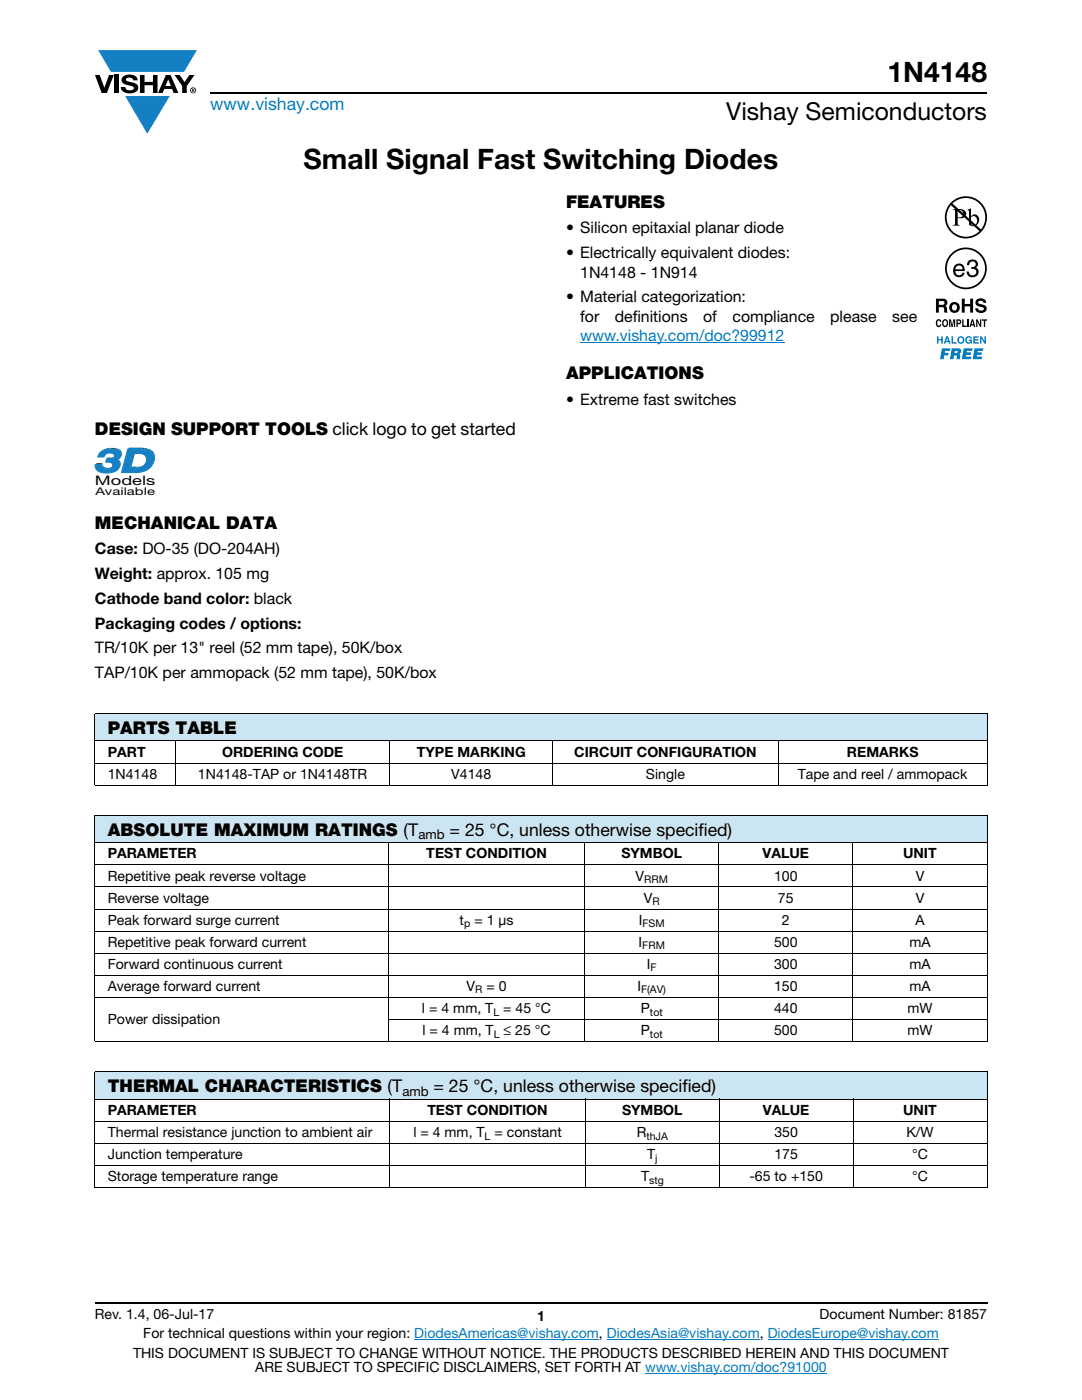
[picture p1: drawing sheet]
<svg xmlns="http://www.w3.org/2000/svg" width="216mm" height="279mm" viewBox="0 0 216 279" stroke-linecap="round" stroke-linejoin="round" font-family="sans-serif">
<g fill="#147fc3">
<path d="M19.6 10h19.7l-2.6 4.3h-1.1h-13.5z"/>
<path d="M25 19.2h8.9l-4.5 7.5z"/>
</g>
<g fill="#000">
<path d="M18.9 15h1l.9 2.5 1-2.5h.9l-1.4 3.6h-1zM22.9 15h.9v3.6h-.9zM24.6 15.3a2.1 2.1 0 0 1 2.8 .3l.1 .4h-.9a.79 .79 0 0 0-.7-.5 .79 .79 0 0 0-.8 .4l.3 .3 1 .2a1.08 1.08 0 0 1 1.2 1 1.08 1.08 0 0 1-1.1 1.2 1.73 1.73 0 0 1-2.4-1.2h.9a.96 .96 0 0 0 .8 .6 .96 .96 0 0 0 .9-.4 1.31 1.31 0 0 0-1.2-.6 1.03 1.03 0 0 1-1.1-.6 1.03 1.03 0 0 1 .2-1.1zM27.9 15h.9v1.3h1.7v-1.3h.9v3.6h-.9v-1.6h-1.7v1.6h-.9zM34.8 15h1.1l.9 1.4 1-1.4h1l-1.5 2.2v1.4h-.9v-1.4z"/>
<path d="M33.6 15.9l.5 1.3h-1.1zM33.1 15l-1.6 3.6h1l.3-.8h1.5l.3 .8h1l-1.6-3.6z"/>
<path d="M38.4 17.8h.2v.2h-.2zM38.3 17.7v.7h.1v-.3l.4 .3-.2-.3 .2-.2-.1-.2z"/>
<path d="M38.1 18a.46 .46 0 0 1 .9 0 .46 .46 0 0 1-.9 0zM37.9 18a.6 .6 0 0 0 1.2 0 .6 .6 0 0 0-1.2 0z"/>
</g>
<path d="M42 18.6h155M18.9 260h178.1" fill="none" stroke="#000" stroke-width=".36"/>
<path d="M115.8 68.3h40.7M82.7 267.3h36.8M121.1 267.3h30.5M128.7 274h36.3M153.2 267.3h34.1" fill="none" stroke="#007ec4" stroke-width=".2"/>
<path d="M18.9 39.8l84.1 40.8z" fill="#fff"/>
<path d="M18.9 89.3h12.1v10h-12.1z" fill="#fff"/>
<path d="M19.3 92.4h1.2l-.3 .3h-1.2z" fill="#0d567f"/>
<path d="M20.5 92.4l-.3 .4z" fill="#09537d"/>
<path d="M20.5 92.5l-.3 .4z" fill="#0d5781"/>
<path d="M20.5 92.6l-.3 .3z" fill="#105a84"/>
<path d="M20.5 92.6l-.3 .4z" fill="#115c88"/>
<path d="M20.5 92.7l-.3 .4z" fill="#145f8c"/>
<path d="M20.5 92.8l-.2 .3z" fill="#146190"/>
<path d="M20.6 92.8l-.3 .4z" fill="#156494"/>
<path d="M20.6 92.9l.2 .2-.3 .3-.2-.2z" fill="#176797"/>
<path d="M20.8 93.1l.1 .1-.3 .3-.1-.1z" fill="#156494"/>
<path d="M20.9 93.2h.1l-.4 .3z" fill="#146190"/>
<path d="M21 93.2l.1 .1-.4 .2z" fill="#145f8c"/>
<path d="M21.1 93.3h.1l-.4 .3z" fill="#115c88"/>
<path d="M21.2 93.3h.1l-.4 .3z" fill="#105a84"/>
<path d="M21.3 93.3h.2l-.5 .3z" fill="#0d5781"/>
<path d="M21.5 93.3h.2l-.4 .3h-.1z" fill="#09537d"/>
<path d="M21.7 93.3h.1l-.5 .3z" fill="#0e5078"/>
<path d="M21.8 93.3h.2l-.5 .3z" fill="#0e4e73"/>
<path d="M22 93.3l.2-.1-.5 .4z" fill="#0a496f"/>
<path d="M22.2 93.2h.1l-.4 .4z" fill="#09486a"/>
<path d="M22.3 93.2l.3-.2-.6 .5z" fill="#034466"/>
<path d="M21.6 91.3h.4l-.4 .3h-.3z" fill="#0d567f"/>
<path d="M21.3 90.4l-.4 .5z" fill="#034466"/>
<path d="M21.2 90.6l-.4 .4z" fill="#09486a"/>
<path d="M21.1 90.7l-.3 .4z" fill="#0a496f"/>
<path d="M21.1 90.8l-.3 .4z" fill="#0e4e73"/>
<path d="M22 91.3h.1l-.5 .3z" fill="#09537d"/>
<path d="M22.1 91.3h.2l-.3 .3h-.2z" fill="#0e5078"/>
<path d="M22.3 91.3l.2-.1-.5 .4z" fill="#0e4e73"/>
<path d="M22.5 91.2h.2l-.5 .3z" fill="#0a496f"/>
<path d="M22.7 91.2l.1-.1-.4 .4z" fill="#09486a"/>
<path d="M22.8 91.1l.2-.1-.5 .4z" fill="#034466"/>
<path d="M23.2 91.6h.2l-.3 .3h-.2z" fill="#115c88"/>
<path d="M23.4 91.6l.1 .1-.3 .3-.1-.1z" fill="#145f8c"/>
<path d="M23.5 91.7h.2l-.3 .4-.2-.1z" fill="#146190"/>
<path d="M23.7 91.7l.1 .1-.3 .3h-.1z" fill="#156494"/>
<path d="M23.8 91.8l.2 .3-.3 .3-.2-.3z" fill="#176797"/>
<path d="M24 92.1l.1 .1-.3 .3-.1-.1z" fill="#156494"/>
<path d="M24.1 92.2l-.3 .4z" fill="#146190"/>
<path d="M24.1 92.3l-.3 .4z" fill="#145f8c"/>
<path d="M24.1 92.4l-.3 .4z" fill="#115c88"/>
<path d="M24.2 92.5l-.3 .4z" fill="#105a84"/>
<path d="M24.2 92.5l-.3 .5z" fill="#0d5781"/>
<path d="M24.2 92.7l-.4 .4z" fill="#09537d"/>
<path d="M24.1 92.8l-.3 .4z" fill="#0e5078"/>
<path d="M24.1 92.9l-.3 .4z" fill="#0e4e73"/>
<path d="M24.1 93l-.4 .4z" fill="#0a496f"/>
<path d="M24.1 93.1l-.4 .4z" fill="#09486a"/>
<g fill="#034466">
<path d="M24 93.2l-.5 .5z"/>
<path d="M20.3 90l.5-.4-.8 .7z"/>
</g>
<path d="M20.8 89.6l.3-.1-.6 .4z" fill="#09486a"/>
<path d="M21.1 89.5l.3-.1-.6 .4z" fill="#0a496f"/>
<path d="M21.4 89.4h.4l-.3 .3h-.4z" fill="#0e4e73"/>
<path d="M21.8 89.4l.3-.1-.3 .4h-.3z" fill="#0e5078"/>
<path d="M22.1 89.3h.2l-.5 .4z" fill="#09537d"/>
<path d="M19.9 90.3a3.2 3.2 0 0 1 4.1 .1 1.07 1.07 0 0 1-1.1 1.5 1.09 1.09 0 0 1 1 1 1.09 1.09 0 0 1-.8 1.1 4.2 4.2 0 0 1-3.6 0l-.5-.8v-.5h1.2a1 1 0 0 0 1.5 .9 .7 .7 0 0 0 .8-.7 .7 .7 0 0 0-.9-.7h-.5l.2-.6h.4a.81 .81 0 0 0 1.1-.9 1.28 1.28 0 0 0-2 .5h-1.3z" fill="#177fc3"/>
<path d="M19.9 90.3a3.2 3.2 0 0 1 4.1 .1 1.07 1.07 0 0 1-1.1 1.5 1.09 1.09 0 0 1 1 1 1.09 1.09 0 0 1-.8 1.1 4.2 4.2 0 0 1-3.6 0l-.5-.8v-.5h1.2a1 1 0 0 0 1.5 .9 .7 .7 0 0 0 .8-.7 .7 .7 0 0 0-.9-.7h-.5l.2-.6h.4a.81 .81 0 0 0 1.1-.9 1.28 1.28 0 0 0-2 .5h-1.3z" fill="none" stroke="#177fc3" stroke-width=".2"/>
<path d="M22.3 89.3h.2l-.3 .4-.2-.1z" fill="#09537d"/>
<path d="M22.5 89.3l.4 .1-.3 .3h-.4z" fill="#0d5781"/>
<path d="M22.9 89.4h.3l-.3 .3h-.3z" fill="#105a84"/>
<path d="M23.2 89.4l.2 .1-.3 .3-.2-.1z" fill="#115c88"/>
<path d="M23.4 89.5l.2 .1-.3 .3-.2-.1z" fill="#145f8c"/>
<path d="M23.6 89.6l.2 .1-.3 .3-.2-.1z" fill="#146190"/>
<path d="M23.8 89.7l.2 .1-.3 .3-.2-.1z" fill="#156494"/>
<path d="M24 89.8l.3 .3-.3 .3-.3-.3z" fill="#176797"/>
<path d="M24.3 90.1v.1l-.3 .3v-.1z" fill="#156494"/>
<path d="M24.3 90.2l-.2 .4z" fill="#146190"/>
<path d="M24.4 90.3l-.3 .4z" fill="#145f8c"/>
<path d="M24.4 90.4l-.3 .4z" fill="#115c88"/>
<path d="M24.4 90.5l-.3 .4z" fill="#105a84"/>
<path d="M24.4 90.5l-.3 .4z" fill="#0d5781"/>
<path d="M24.4 90.6l-.3 .4z" fill="#09537d"/>
<path d="M24.4 90.7l-.3 .4z" fill="#0e5078"/>
<path d="M24.4 90.7l-.3 .4z" fill="#0e4e73"/>
<path d="M24.4 90.8l-.4 .4z" fill="#0a496f"/>
<path d="M24.3 90.9l-.3 .4z" fill="#09486a"/>
<path d="M24.3 91l-.5 .5z" fill="#034466"/>
<path d="M26.2 93.1h1.1l-.3 .4h-1.1z" fill="#0d567f"/>
<path d="M27.3 93.1h.1l-.4 .4z" fill="#09537d"/>
<path d="M27.4 93.1h.3l-.3 .3h-.3z" fill="#0e5078"/>
<path d="M27.7 93.1h.3l-.3 .3h-.3z" fill="#0e4e73"/>
<path d="M28 93.1l.2-.1-.5 .4z" fill="#0a496f"/>
<path d="M28.2 93l.3-.1-.6 .4z" fill="#09486a"/>
<path d="M28.5 92.9l.6-.4-.9 .7z" fill="#034466"/>
<path d="M27 90.2l-.8 2.9-.3 .4 .8-3z" fill="#074f76"/>
<path d="M25.5 89.5h2.6" fill="none" stroke="#0d567f" stroke-width=".31"/>
<path d="M28.1 89.3h.4l-.3 .4-.4-.1z" fill="#09537d"/>
<path d="M28.5 89.3l.4 .1-.3 .3h-.4z" fill="#0d5781"/>
<path d="M28.9 89.4h.4l-.3 .4-.4-.1z" fill="#105a84"/>
<path d="M29.3 89.4l.3 .1-.3 .3h-.3z" fill="#115c88"/>
<path d="M29.6 89.5l.2 .1-.3 .3-.2-.1z" fill="#145f8c"/>
<path d="M29.8 89.6l.3 .1-.3 .3-.3-.1z" fill="#146190"/>
<path d="M30.1 89.7l.2 .2-.3 .3-.2-.2z" fill="#156494"/>
<path d="M30.3 89.9l.5 .5-.4 .3-.4-.5z" fill="#176797"/>
<path d="M30.8 90.4l.1 .2-.4 .3-.1-.2z" fill="#156494"/>
<path d="M30.9 90.6v.1l-.3 .3-.1-.1z" fill="#146190"/>
<path d="M30.9 90.7v.2l-.3 .3v-.2z" fill="#145f8c"/>
<path d="M30.9 90.9l-.2 .4z" fill="#115c88"/>
<path d="M31 91l-.3 .5z" fill="#105a84"/>
<path d="M31 91.2v.2l-.3 .4v-.3z" fill="#0d5781"/>
<path d="M31 91.4l-.4 .6z" fill="#09537d"/>
<path d="M30.9 91.7l-.3 .5z" fill="#0e5078"/>
<path d="M30.9 91.9l-.4 .5z" fill="#0e4e73"/>
<path d="M30.8 92.1l-.4 .5z" fill="#0a496f"/>
<path d="M30.7 92.3l-.4 .6z" fill="#09486a"/>
<path d="M30.6 92.6l-.6 .7z" fill="#034466"/>
<path d="M26.7 90.5l-.8 3a3.2 3.2 0 0 0 3.1-1 1.27 1.27 0 0 0 .1-1.4 1.27 1.27 0 0 0-1.3-.6zM25.5 89.6a8.4 8.4 0 0 1 4.2 .4 2.15 2.15 0 0 1 1 2.1 2.15 2.15 0 0 1-1.4 1.7 9.3 9.3 0 0 1-5.1 .5z" fill="#177fc3"/>
<path d="M25.5 89.6a8.4 8.4 0 0 1 4.2 .4 2.15 2.15 0 0 1 1 2.1 2.15 2.15 0 0 1-1.4 1.7 9.3 9.3 0 0 1-5.1 .5zM26.7 90.5a2.55 2.55 0 0 1 2.3 .5 1.76 1.76 0 0 1-.2 1.8 1.76 1.76 0 0 1-1.8 .7h-1.1z" fill="none" stroke="#177fc3" stroke-width=".2"/>
<path d="M186.7 39.2h10.3v32.5h-10.3z" fill="#fff"/>
<g fill="#0160ae">
<path d="M187 67.1h.3v.6h.5v-.6h.3v1.5h-.3v-.7h-.5v.7h-.3z"/>
<path d="M189.9 67.1h.3v1.2h.7v.3h-1z"/>
<path d="M192.8 67.3a.68 .68 0 0 1 1.1 .3l-.8-.2a.55 .55 0 0 0-.2 .5 .55 .55 0 0 0 .4 .5l.4-.4h-.4v-.2h.6v.8h-.2v-.2a.71 .71 0 0 1-1 0 .71 .71 0 0 1 .1-1.1z"/>
<path d="M194.2 67.1h1.1v.3h-.8v.3h.7v.2h-.7v.4h.8v.3h-1.1z"/>
<path d="M195.6 67.1h.3l.5 1 .1-1h.2v1.5h-.3l-.6-1.1v1.1h-.2z"/>
<path d="M188 69.5h1.6v.5h-1l-.1 .4h.8l-.1 .5h-.8l-.1 .8h-.7z"/>
<path d="M192.3 69.5h1.8l-.1 .5h-1.1v.3h.9l-.1 .5h-.9l-.1 .4h1.1l-.1 .5h-1.8z"/>
<path d="M194.5 69.5h1.7l-.1 .5h-1l-.1 .3h.9l-.1 .5h-.9v.4h1.1l-.1 .5h-1.8z"/>
<path d="M189 67.5l-.2 .5h.4zM188.8 67.1h.4l.5 1.5h-.4v-.3h-.6l-.1 .3h-.3z"/>
<path d="M191.3 67.9a.47 .47 0 0 0 .9 0 .47 .47 0 0 0-.9 0zM191 67.8a.75 .75 0 0 1 1.5 0 .75 .75 0 0 1-1.5 0z"/>
<path d="M190.5 70v.5l.6-.1-.1-.4zM189.9 69.5l1.8 .2a.63 .63 0 0 1-.4 1l.3 .2v.8h-.7v-.6l-.3-.2h-.2l-.2 .8h-.7z"/>
</g>
<g fill="#000">
<path d="M193.3 52a1.07 1.07 0 0 1 1.3-.1 1.07 1.07 0 0 1 .5 1.2l-.4 .3a1.06 1.06 0 0 1 .5 1.4 1.06 1.06 0 0 1-1.4 .5h-.2a1.02 1.02 0 0 1-.7-1.1h.4a.71 .71 0 0 0 1 .7 .71 .71 0 0 0 .2-1.2h-.7v-.4a.59 .59 0 0 0 .9-.4 .59 .59 0 0 0-.6-.7 .66 .66 0 0 0-.7 .7h-.4zM186.9 63.9l.4-.2 .3 .1 .2 .4-.6-.2a.66 .66 0 0 0 .1 1l.3-.3h.2a.54 .54 0 0 1-.4 .6 .54 .54 0 0 1-.6-.5zM189.4 63.7h.4l.2 1.2 .2-1.2h.4v1.6h-.3v-1.3l-.2 1.3h-.2l-.3-1.3v1.3h-.2zM192 63.7h.3v1.3h.6v.3h-.9zM191.9 59.6h.6v1.1h1.1v-1.1h.6v2.8h-.6v-1.3h-1.1v1.3h-.6zM193 63.7h.3v1.6h-.3zM194.9 59.7a1.15 1.15 0 0 1 1.9 .7h-.6v-.1a.68 .68 0 0 0-.9-.2l-.1 .4 .3 .1a1.29 1.29 0 0 1 1.4 1 1.17 1.17 0 0 1-1.2 .9 1.17 1.17 0 0 1-1.1-1h.6v.2a.67 .67 0 0 0 1.1-.1l-.2-.2-.6-.2a.82 .82 0 0 1-.8-.5 .82 .82 0 0 1 .2-1zM194.8 63.7h.3l.5 1.1v-1.1h.2v1.6h-.3l-.5-1.1v1.1h-.2zM195.9 63.7h1.1v.3h-.4v1.3h-.3v-1.3h-.4z"/>
<path d="M188.9 53.6a3.8 3.8 0 0 1 7.7 0 3.8 3.8 0 0 1-7.7 0zM188.6 53.6a4.2 4.2 0 0 0 8.3 0 4.2 4.2 0 0 0-8.3 0z"/>
<path d="M190 40.6a3.9 3.9 0 0 1 5.3-.1 3.9 3.9 0 0 1 .4 5.3zM189.7 41l5.8 5.1a3.9 3.9 0 0 1-5.4 .1 3.9 3.9 0 0 1-.4-5.2zM188.5 43.4a4.2 4.2 0 0 0 8.5 0 4.2 4.2 0 0 0-8.5 0z"/>
<path d="M191.1 42v1.3a.75 .75 0 0 0 1.1-.7 .75 .75 0 0 0-1.1-.6zM190.1 41.7a2.81 2.81 0 0 1 2.5 .4 .97 .97 0 0 1-.1 1.2 .97 .97 0 0 1-1.2 .2h-.2v1v.3l.5 .2h-1.5l.3-.1 .2-.4v-2.3l-.1-.2z"/>
<path d="M190.8 53.2l-.2 .5h1.5a.7 .7 0 0 0-.4-.7 .7 .7 0 0 0-.9 .2zM190.6 52.9a1.18 1.18 0 0 1 1.4-.1 1.18 1.18 0 0 1 .5 1.3h-1.9a.73 .73 0 0 0 .6 .8 .73 .73 0 0 0 .9-.5h.4a1.21 1.21 0 0 1-1.6 .8 1.21 1.21 0 0 1-.7-1.6z"/>
<path d="M193.8 43.4v1.3l.1 .2a.72 .72 0 0 0 .8-.1 .72 .72 0 0 0 .3-.8 .72 .72 0 0 0-.4-.8 .72 .72 0 0 0-.8 .2zM193 41.9l.8-.3v1.6a.89 .89 0 0 1 1.1-.4 .89 .89 0 0 1 .5 1.1 1.23 1.23 0 0 1-.7 1.1 1.23 1.23 0 0 1-1.3-.1l-.1-2.7z"/>
<path d="M187.3 60.1v.7h1a.39 .39 0 0 0 0-.7zM186.8 59.6h1.4a.79 .79 0 0 1 .8 .4 .79 .79 0 0 1-.1 .9l-.3 .2a.98 .98 0 0 1 .4 1.1l.1 .2h-.6l-.3-1-.9-.1v1.1h-.5z"/>
<path d="M188.4 64a.64 .64 0 0 0 .2 1h.1a.64 .64 0 0 0-.1-1zM188.2 63.8l.2-.1a.56 .56 0 0 1 .7 .4 .82 .82 0 0 1-.5 1.2h-.2a.89 .89 0 0 1-.2-1.5z"/>
<path d="M190.2 60.8a.63 .63 0 0 0-.2 .8 .63 .63 0 0 0 .7 .3 .63 .63 0 0 0 .2-.8 .63 .63 0 0 0-.7-.3zM189.4 61.4a1.1 1.1 0 0 1 2.2 0 1.1 1.1 0 0 1-2.2 0z"/>
<path d="M191.1 64v.4l.4-.1v-.3zM190.8 63.7h.6a.5 .5 0 0 1 .4 .5 .5 .5 0 0 1-.4 .5h-.3v.6h-.3z"/>
<path d="M194 64.1l-.1 .6h.3zM193.9 63.7h.3l.4 1.6h-.3v-.4h-.5l-.1 .4h-.3z"/>
</g>
<g fill="#cce5f3">
<path d="M18.9 142.4h178.1v5.5h-178.1z"/>
<path d="M18.9 162.7h178.1v5.5h-178.1z"/>
<path d="M18.9 213.9h178.1v5.5h-178.1z"/>
</g>
<g fill="none" stroke="#000" stroke-width=".2">
<path d="M18.9 142.4h178.1M18.9 147.9h178.1M18.9 152.3h178.1M18.9 156.7h178.1M18.9 142.5v14.1M35.1 147.8v9M77.8 147.8v9M110.3 147.8v9M155.3 147.8v9M197 142.5v14.1M18.9 162.7h178.1M18.9 168.2h178.1"/>
<path d="M18.9 172.6h178.1M18.9 177h178.1M18.9 162.8v45M77.5 168.1v39.9M116.7 168.1v39.9M143.4 168.1v39.9M170.2 168.1v39.9M197 162.8v45M18.9 181.4h178.1M18.9 185.8h178.1M18.9 190.2h178.1M18.9 194.6h178.1"/>
<path d="M18.9 199.1h178.1M18.9 207.9h178.1M18.9 213.9h178.1M18.9 219.4h178.1M18.9 214v22.9M77.4 203.5h119.6M77.7 219.3v17.8M116.8 219.3v17.8M143.5 219.3v17.8M170.2 219.3v17.8M197 214v22.9M18.9 223.8h178.1"/>
<path d="M18.9 228.2h178.1M18.9 232.6h178.1M18.9 237h178.1"/>
</g>
<g font-size="5.6">
<text x="177.1" y="16.4">1N4148</text>
<text x="60.6" y="33.8">Small Signal Fast Switching Diodes</text>
</g>
<text font-size="4.9" x="144.9" y="24">Vishay Semiconductors</text>
<text font-size="3.5" fill="#007ec4" x="42" y="21.9">www.vishay.com</text>
<g font-size="3.5">
<text x="112.9" y="41.5">FEATURES</text>
<text x="112.9" y="75.7">APPLICATIONS</text>
<text x="18.9" y="86.7">DESIGN SUPPORT TOOLS click logo to get started</text>
<text x="18.9" y="105.6">MECHANICAL DATA</text>
<text x="21.5" y="146.5">PARTS TABLE</text>
<text x="21.5" y="166.8">ABSOLUTE MAXIMUM RATINGS (T</text>
<text x="89.7" y="166.8">= 25 °C, unless otherwise specified)</text>
<text x="21.5" y="218">THERMAL CHARACTERISTICS (T</text>
<text x="86.5" y="218">= 25 °C, unless otherwise specified)</text>
</g>
<g font-size="3.2">
<text x="112.9" y="46.6">• Silicon epitaxial planar diode</text>
<text x="112.9" y="51.5">• Electrically equivalent diodes:</text>
<text x="115.8" y="55.4">1N4148 - 1N914</text>
<text x="112.9" y="60.3">• Material categorization:</text>
<text x="115.8" y="64.2">for</text>
<text x="122.7" y="64.2">definitions</text>
<text x="140.3" y="64.2">of</text>
<text x="146.2" y="64.2">compliance</text>
<text x="165.7" y="64.2">please</text>
<text x="178" y="64.2">see</text>
<text x="112.9" y="80.8">• Extreme fast switches</text>
<text x="18.9" y="110.6">Case: DO-35 (DO-204AH)</text>
<text x="18.9" y="115.6">Weight: approx. 105 mg</text>
<text x="18.9" y="120.5">Cathode band color: black</text>
<text x="18.9" y="125.4">Packaging codes / options:</text>
<text x="18.9" y="130.4">TR/10K per 13&quot; reel (52 mm tape), 50K/box</text>
<text x="18.9" y="135.3">TAP/10K per ammopack (52 mm tape), 50K/box</text>
</g>
<text font-size="3.2" fill="#007ec4" x="115.8" y="68.1">www.vishay.com/doc?99912</text>
<g font-size="2.8">
<text x="21.5" y="151">PART</text>
<text x="21.5" y="155.4">1N4148</text>
<text x="39.5" y="155.4">1N4148-TAP or 1N4148TR</text>
<text x="44.3" y="151">ORDERING CODE</text>
<text x="83.2" y="151">TYPE MARKING</text>
<text x="90" y="155.4">V4148</text>
<text x="114.6" y="151">CIRCUIT CONFIGURATION</text>
<text x="128.9" y="155.4">Single</text>
<text x="159.2" y="155.4">Tape and reel / ammopack</text>
<text x="169" y="151">REMARKS</text>
<text x="21.5" y="171.3">PARAMETER</text>
<text x="85.1" y="171.3">TEST CONDITION</text>
<text x="124" y="171.3">SYMBOL</text>
<text x="152.1" y="171.3">VALUE</text>
<text x="180.2" y="171.3">UNIT</text>
<text x="21.5" y="175.7">Repetitive peak reverse voltage</text>
<text x="126.8" y="175.7">V</text>
<text x="154.5" y="175.7">100</text>
<text x="182.7" y="175.7">V</text>
<text x="21.5" y="180.1">Reverse voltage</text>
<text x="21.5" y="184.5">Peak forward surge current</text>
<text x="91.7" y="184.5">t</text>
<text x="94.7" y="184.5">= 1 μs</text>
<text x="127.5" y="184.5">I</text>
<text x="128.5" y="180.1">V</text>
<text x="155.2" y="180.1">75</text>
<text x="156" y="184.5">2</text>
<text x="182.7" y="184.5">A</text>
<text x="182.7" y="180.1">V</text>
<text x="21.5" y="189">Repetitive peak forward current</text>
<text x="127.4" y="189">I</text>
<text x="154.5" y="189">500</text>
<text x="181.5" y="189">mA</text>
<text x="21.5" y="193.4">Forward continuous current</text>
<text x="21.5" y="197.8">Average forward current</text>
<text x="93.1" y="197.8">V</text>
<text x="97" y="197.8">= 0</text>
<text x="127.2" y="197.8">I</text>
<text x="129.1" y="193.4">I</text>
<text x="154.5" y="193.4">300</text>
<text x="154.5" y="197.8">150</text>
<text x="181.5" y="193.4">mA</text>
<text x="181.5" y="197.8">mA</text>
<text x="84.2" y="202.2">l = 4 mm, T = 45 °C</text>
<text x="127.9" y="202.2">P</text>
<text x="154.5" y="202.2">440</text>
<text x="181.1" y="202.2">mW</text>
<text x="21.5" y="204.4">Power dissipation</text>
<text x="84.3" y="206.6">l = 4 mm, T ≤ 25 °C</text>
<text x="127.9" y="206.6">P</text>
<text x="154.5" y="206.6">500</text>
<text x="181.1" y="206.6">mW</text>
<text x="21.5" y="222.5">PARAMETER</text>
<text x="21.5" y="226.9">Thermal resistance junction to ambient air</text>
<text x="82.5" y="226.9">l = 4 mm, T = constant</text>
<text x="85.3" y="222.5">TEST CONDITION</text>
<text x="124.1" y="222.5">SYMBOL</text>
<text x="127.1" y="226.9">R</text>
<text x="152.2" y="222.5">VALUE</text>
<text x="154.5" y="226.9">350</text>
<text x="180.2" y="222.5">UNIT</text>
<text x="180.9" y="226.9">K/W</text>
<text x="21.5" y="231.3">Junction temperature</text>
<text x="129.1" y="231.3">T</text>
<text x="154.5" y="231.3">175</text>
<text x="182" y="231.3">°C</text>
<text x="21.5" y="235.7">Storage temperature range</text>
<text x="127.9" y="235.7">T</text>
<text x="149.5" y="235.7">-65 to +150</text>
<text x="182" y="235.7">°C</text>
<text x="18.9" y="263.3">Rev. 1.4, 06-Jul-17</text>
<text x="107.2" y="263.6">1</text>
<text x="163.6" y="263.3">Document Number: 81857</text>
<text x="28.6" y="267.1">For technical questions within your region: DiodesAmericas@vishay.com, DiodesAsia@vishay.com, DiodesEurope@vishay.com</text>
<text x="26.5" y="271">THIS DOCUMENT IS SUBJECT TO CHANGE WITHOUT NOTICE. THE PRODUCTS DESCRIBED HEREIN AND THIS DOCUMENT</text>
<text x="50.9" y="273.8">ARE SUBJECT TO SPECIFIC DISCLAIMERS, SET FORTH AT www.vishay.com/doc?91000</text>
</g>
<text font-size="2.6" fill="#050504" x="18.9" y="96.8">Models</text>
<g font-size="2.6">
<text x="83.5" y="167.4">amb</text>
<text x="80.3" y="218.6">amb</text>
</g>
<text font-size="2.1" fill="#050504" x="19" y="98.8">Available</text>
<g font-size="2.1">
<text x="128.5" y="176.2">RRM</text>
<text x="92.6" y="185">p</text>
<text x="128.2" y="185">FSM</text>
<text x="130.2" y="180.6">R</text>
<text x="128.2" y="189.5">FRM</text>
<text x="129.8" y="193.9">F</text>
<text x="94.8" y="198.3">R</text>
<text x="98.4" y="202.7">L</text>
<text x="127.9" y="198.3">F(AV)</text>
<text x="129.7" y="202.7">tot</text>
<text x="98.5" y="207.1">L</text>
<text x="129.7" y="207.1">tot</text>
<text x="96.7" y="227.4">L</text>
<text x="129" y="227.4">thJA</text>
<text x="130.7" y="231.8">j</text>
<text x="129.5" y="236.2">stg</text>
</g>
</svg>
